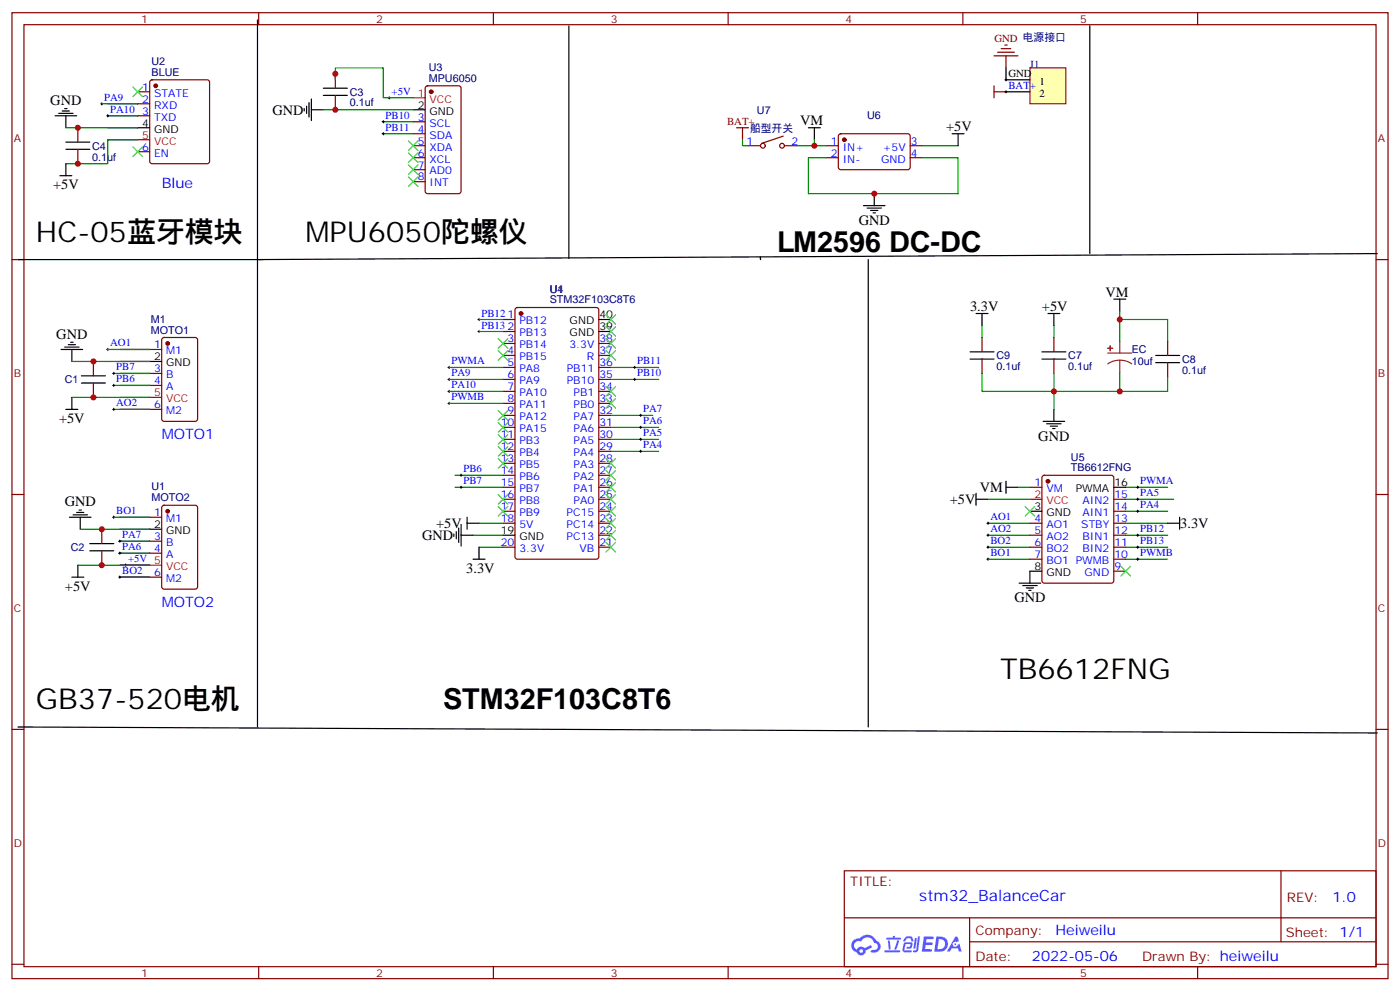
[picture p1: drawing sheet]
<svg xmlns="http://www.w3.org/2000/svg" width="412mm" height="292mm" viewBox="0 0 412 292" stroke-linecap="round" stroke-linejoin="round" font-family="sans-serif">
<g fill="none" stroke="#870000" stroke-width=".35">
<path d="M3.5 3.7h405.4v284.4h-405.4zM7.1 7.3h398.2v277.3h-398.2zM76.2 3.7v3.6M145.3 3.7v3.6M214.5 3.7v3.6M283.6 3.7v3.6M352.8 3.7v3.6M3.5 76.4h3.6M405.3 76.4h3.6M3.5 145.6h3.6M405.3 145.6h3.6M3.5 214.7h3.6"/>
<path d="M405.3 214.7h3.6M248.7 256.3h156.6v28.3h-156.6zM377.3 256.4v20.8M248.7 270.2h156.5M285.6 277.2h119.6M285.6 270.2v14.1M3.5 283.8h3.6M76.2 284.6v3.5M145.3 284.6v3.5M214.5 284.6v3.5M283.6 284.6v3.5M352.8 284.6v3.5"/>
<path d="M405.3 283.8h3.6"/>
</g>
<g fill="#5487ff">
<path d="M272.1 275.7h2.6l.3 .2-.1 .5-2 .1-.1 .9h1.6l.4 .4-.4 .4h-1.7l-.2 1.2h1.8l.3 .4-.2 .3h-2.9z"/>
<path d="M281.4 275.7h.7l.4 1.3-.7 .4a.74 .74 0 0 0-1.1 .3 .74 .74 0 0 0 .5 1 .74 .74 0 0 0 .9-.7l.5-.2 .7 2.3h-.9l-.2-.9h-1.9l-.5 .9h-.9z"/>
<path d="M269.5 276.1h.6l-.4 2.9a.31 .31 0 0 1-.3 .3 .31 .31 0 0 1-.3-.3z"/>
<path d="M270.4 275.6h.6l-.5 4a.89 .89 0 0 1-.7 .7 .89 .89 0 0 1-.9-.3l1-.5z"/>
<path d="M266.8 275.8l.6-.2 1.2 .1 .5 1.3-.6 .1-.4-.9-1 .1a.95 .95 0 0 1-1 .8l-.1-.2z"/>
<path d="M266.4 277.5l1.8-.2a1.04 1.04 0 0 1 .6 1.1 1.04 1.04 0 0 1-.8 .9h-.7a.29 .29 0 0 1-.3-.3 .29 .29 0 0 1 .3-.3h.7l.2-.8h-1.4l-.4 1.8h1.9a.29 .29 0 0 1 .3 .4 .29 .29 0 0 1-.3 .2h-2l-.4-.3 .2-2.1z"/>
<path d="M260.5 279.7h4.4a.3 .3 0 0 1 .3 .3 .3 .3 0 0 1-.3 .3h-4.3z"/>
<path d="M264.3 276.8h.6l-.5 1.7a1.02 1.02 0 0 1-.7 1.1l-.2-.3z"/>
<path d="M261.5 276.8h.6l.3 2.4-.3 .3-.3-.2z"/>
<path d="M261.1 276h1.9l.2-.5h.5l-.1 .5h1.5a.29 .29 0 0 1 .3 .3 .29 .29 0 0 1-.3 .3h-3.9z"/>
<path d="M275.8 275.7l-.6 4.4h1.4a2.27 2.27 0 0 0 2.7-2.2 2.27 2.27 0 0 0-2.7-2.2zM276.6 276.5a1.5 1.5 0 0 1 1.8 1.5 1.5 1.5 0 0 1-1.9 1.4h-.3z"/>
<path d="M251.4 276.8a2.09 2.09 0 0 0 1 3.6 1.37 1.37 0 0 0 1.5 .8 1.37 1.37 0 0 0 1.1-1.4l2-.9-.5-.7-1.8 .9a1.4 1.4 0 0 0-2.3 .4 1.32 1.32 0 0 1-.6-1.8 1.32 1.32 0 0 1 1.9-.5 2.02 2.02 0 0 1 2-1.2 2.02 2.02 0 0 1 1.8 1.6 1.09 1.09 0 0 1 1.1 1.3 1.09 1.09 0 0 1-1.6 .7 .41 .41 0 0 0-.5 .4 .41 .41 0 0 0 .4 .4 1.89 1.89 0 0 0 2.4-1.1 1.89 1.89 0 0 0-1.2-2.5 2.98 2.98 0 0 0-5-.6l-1 .2zM253.2 280a.52 .52 0 0 1 1 0 .52 .52 0 0 1-1 0z"/>
<circle cx="281.4" cy="277.9" r=".28"/>
</g>
<g fill="none" stroke="#000" stroke-width=".35">
<path d="M75.8 5.9v208.1M167.6 7.6v68.5M296.3 20v3.5M321 7.6v67M16.2 34.1h6.4M17.3 33.4h4.2M18.3 32.7h2.2M19 32h.8M19.4 34.1v3.5M31.7 37.6h12.4M31.7 30.6h8.9M31.7 34.1h8.9"/>
<path d="M89.6 32v.7M90.3 31.3v2.1M91 30.2v4.2M91.7 32.3h3.5M91.7 29.1v6.4M121.7 32.3h3.5M31.7 41.1h8.9M5.3 76.4h72.3M224 76.4v-.7v.7M255.8 76.4v137.6M405.7 74.6l-329.9 1.8M18 102.9h6.3"/>
<path d="M19 102.2h4.3M20.1 101.5h2.1M20.8 100.8h.7M21.2 102.9v3.5M24 110.6h7M24 112.7h7M35.3 106.4h12.3M35.3 102.9h8.8M35.3 109.9h8.8M35.3 113.5h8.8M35.3 117h8.8M35.3 120.5h8.8"/>
<path d="M20.5 152.3h6.3M21.5 151.6h4.3M22.6 150.8h2.1M23.3 150.1h.7M23.6 152.3v3.5M35.3 159.3h8.8M35.3 155.8h12.3M35.3 152.3h8.8M26.5 160h7M26.5 162.1h7M35.3 169.9h8.8M35.3 166.4h8.8"/>
<path d="M35.3 162.8h8.8M5.3 214l400.4 1.8"/>
</g>
<g fill="none" stroke="#870000" stroke-width=".35">
<path d="M40.6 27h3.5M40.6 30.6h3.5M40.6 34.1h3.5M44.3 23.7l.5-.2h16.2l.5 .2 .2 .5v23.3l-.2 .5-.5 .2h-16.2l-.5-.2-.2-.5v-23.3zM121.7 35.8h3.5M121.7 39.4h3.5M125.5 25.5l.4-.2h9.2l.7 .4v30.6l-.4 .7h-9.5l-.6-.5-.1-30.5zM247.2 39.6l.4-.2h20.1l.4 .7-.1 9.4-.6 .5-20-.1-.5-.7v-9.1zM40.6 44.7h3.5M121.7 42.9h3.5M121.7 46.4h3.5M121.7 50h3.5"/>
<path d="M121.7 53.5h3.5M243.4 42.9h3.5M243.4 46.4h3.5M268.1 42.9h3.5M268.1 46.4h3.5M47.9 99.5l.4-.2h9.2l.7 .5v23.5l-.5 .7h-9.4l-.6-.4-.1-23.6zM27.5 106.4v4.2M27.5 112.7v4.3M44.1 102.9h3.5M44.1 109.9h3.5M44.1 113.5h3.5M44.1 120.5h3.5"/>
<path d="M30 155.8v4.2M44.1 159.3h3.5M44.1 152.3h3.5M47.9 148.9l.4-.2h9.2l.7 .5v23.5l-.5 .7h-9.4l-.6-.4-.1-23.6zM30 162.1v4.3M44.1 169.9h3.5M44.1 162.8h3.5"/>
</g>
<g fill="#870000" stroke="#870000" stroke-width=".35">
<circle cx="49.4" cy="101.1" r=".53"/>
<circle cx="49.4" cy="150.5" r=".53"/>
<circle cx="45.9" cy="25.3" r=".53"/>
<circle cx="127" cy="27" r=".53"/>
<circle cx="248.7" cy="41.1" r=".53"/>
</g>
<path d="M121.7 28.8h3.5M40.6 41.1h3.5M44.1 117h3.5M44.1 166.4h3.5" fill="none" stroke="#f00" stroke-width=".35"/>
<g fill="none" stroke="#008700" stroke-width=".35">
<path d="M31.7 34.1h8.9M112.9 35.8h8.8M112.9 39.4h8.8M33.5 109.9h10.6M33.5 113.5h10.6M179.9 111.7h14.1M179.9 108.2h14.1M33.5 120.5h10.6M134.1 139.9h14.1M179.9 129.3h14.1M179.9 122.3h12.4M179.9 125.8h14.1"/>
<path d="M179.9 132.9h14.1M35.3 159.3h8.8M134.1 143.4h14.1M291 154h12.4M291 157.6h12.4M331.6 147h14.1M331.6 143.4h12.4M331.6 150.5h12.4M35.3 162.8h8.8M35.3 169.9h8.8M141.1 161.1h7.1M335.1 161.1h8.9"/>
<path d="M335.1 164.6h8.9"/>
</g>
<g fill="none" stroke="#000" stroke-width=".29">
<path d="M29.6 30.6h.7M30 30.2v.7M31.4 34.1h.7M31.7 33.7v.7M112.5 35.8h.7M112.5 39.4h.7M112.9 35.5v.7M112.9 39v.7M140.8 94.1h.7M140.8 97.6h.7M141.1 93.7v.7M141.1 97.2v.7"/>
<path d="M31.4 102.9h.7M31.7 102.5v.7M33.2 113.5h.7M33.2 109.9h.7M33.5 109.6v.7M33.5 113.1v.7M131.9 108.2h.7M131.9 111.7h.7M131.9 115.2h.7M131.9 118.7h.7M132.3 107.8v.7M132.3 111.3v.7"/>
<path d="M132.3 114.9v.7M132.3 118.4v.7M186.6 108.2h.7M186.6 111.7h.7M187 107.8v.7M187 111.3v.7M33.2 120.5h.7M33.5 120.2v.7M135.5 139.9h.7M135.8 139.6v.7M188.4 122.3h.7M188.4 132.9h.7"/>
<path d="M188.4 129.3h.7M188.4 125.8h.7M188.7 121.9v.7M188.7 125.4v.8M188.7 129v.7M188.7 132.5v.7M33.2 152.3h.7M33.5 151.9v.7M34.9 159.3h.7M35.3 159v.7M135.5 143.4h.7M135.8 143.1v.7"/>
<path d="M290.7 154h.7M290.7 157.6h.7M291 153.7v.7M291 157.2v.7M34.9 169.9h.7M34.9 162.8h.7M35.3 162.5v.7M35.3 169.5v.8M290.7 164.6h.7M291 164.3v.7"/>
</g>
<path d="M39.2 25.6l2.8 2.8M42 25.6l-2.8 2.8M39.2 43.3l2.8 2.8M42 43.3l-2.8 2.8M120.3 41.5l2.8 2.8M120.3 45l2.8 2.8M120.3 48.5l2.8 2.9M120.3 52.1l2.8 2.8M123.1 41.5l-2.8 2.8M123.1 45l-2.8 2.8M123.1 48.5l-2.8 2.9M123.1 52.1l-2.8 2.8" fill="none" stroke="#3c3" stroke-width=".35"/>
<path d="M292.8 16.4h7.1M293.9 15.4h4.9M294.9 14.3h2.8M296 13.3h.7M296.3 16.4v3.6M292.8 27h3.5M292.8 25.3v3.5" fill="none" stroke="#800000" stroke-width=".35"/>
<path d="M303.4 20h10.6v10.6h-10.6z" fill="#ffffb0" stroke="#800000" stroke-width=".29"/>
<g fill="none" stroke="#000" stroke-width=".35">
<path d="M95.2 26h7.1M95.2 28.1h7.1M238.1 37.6h3.6M239.9 37.6v3.5M280.5 39.4h3.5M282.2 39.4v3.5M296.3 23.5h7.1M296.3 27h7.1M17.6 51.7h3.6M19.4 41.8h7.1M19.4 44h7.1M19.4 48.2v3.5"/>
<path d="M257.5 57v3.5M254.4 60.5h6.3M255.4 61.2h4.2M256.5 61.9h2.1M257.2 62.7h.7M176.4 97.6h3.5M176.4 94.1h3.5M287.5 92.3h3.5M289.3 92.3v3.5M308.7 92.3h3.5M310.4 92.3v3.5M328.1 88.1h3.5"/>
<path d="M329.8 88.1v3.5M21.2 117v3.5M285.8 103.6h7M285.8 105.7h7M306.9 103.6h7.1M306.9 105.7h7.1M340.4 104.6h7.1M340.4 106.8h7.1M19.4 120.5h3.5M307.3 124h6.3M308.3 124.7h4.3M309.4 125.4h2.1"/>
<path d="M310.1 126.2h.7M310.4 120.5v3.5M133.7 157.2v.7M134.4 156.5v2.1M135.1 155.4v4.3M135.8 157.6h3.5M135.8 154.4v6.3M137.6 154h3.5M137.6 152.3v3.5M148.2 157.6h3.5M287.5 147h3.5M287.5 145.2v3.5"/>
<path d="M296.3 143.4h3.6M296.3 141.7v3.5M303.4 150.5h3.5M328.1 143.4h3.5M344 154h3.5M347.5 152.3v3.5M21.2 169.9h3.5M22.9 166.4v3.5M139.3 164.6h3.6M141.1 161.1v3.5M300.2 171.7h6.4M301.3 172.4h4.2"/>
<path d="M302.3 173.1h2.1M303 173.8h.7M306.9 168.1h-3.5v3.6"/>
</g>
<path d="M217 37.6h3.5M218.7 37.6v3.5" fill="none" stroke="#800000" stroke-width=".35"/>
<g fill="none" stroke="#870000" stroke-width=".35">
<path d="M22.9 37.6v4.2M98.8 21.7v4.3M98.8 28.1v4.2M22.9 44v4.2M220.5 42.9h3.5M230.7 40.1l-6.3 2.1M231.1 42.9h3.5M148.2 94.1h3.5M148.2 97.6h3.5M151.9 90.7l.5-.2h23.3l.6 .5 .1 72.9-.5 .7h-23.5l-.7-.5v-72.9zM289.3 99.3v4.3M310.4 99.3v4.3"/>
<path d="M148.2 101.1h3.5M148.2 104.6h3.5M148.2 108.2h3.5M148.2 111.7h3.5M148.2 115.2h3.5M148.2 118.7h3.5M176.4 101.1h3.5M176.4 104.6h3.5M176.4 108.2h3.5M176.4 111.7h3.5M176.4 115.2h3.5M176.4 118.7h3.5"/>
<path d="M289.3 105.7v4.2M310.4 105.7v4.2M344 100.4v4.2M344 106.8v4.2M148.2 122.3h3.5M148.2 125.8h3.5M148.2 129.3h3.5M148.2 132.9h3.5M148.2 136.4h3.5M148.2 139.9h3.5M176.4 122.3h3.5M176.4 125.8h3.5"/>
<path d="M176.4 129.3h3.5M176.4 132.9h3.5M176.4 136.4h3.5M176.4 139.9h3.5M148.2 143.4h3.5M148.2 147h3.5M148.2 150.5h3.5M148.2 154h3.5M176.4 143.4h3.5M176.4 147h3.5M176.4 150.5h3.5M176.4 154h3.5"/>
<path d="M176.4 157.6h3.5M303.4 143.4h3.5M303.4 154h3.5M303.4 157.6h3.5M307.2 140.1l.4-.2h19.8l.6 .4 .1 30.7-.5 .6-20 .1-.6-.5-.1-30.6zM328.1 147h3.5M328.1 150.5h3.5M328.1 154h3.5M328.1 157.6h3.5M148.2 161.1h3.5M176.4 161.1h3.5M303.4 161.1h3.5"/>
<path d="M303.4 164.6h3.5M328.1 161.1h3.5M328.1 164.6h3.5M328.1 168.1h3.5"/>
<circle cx="224.7" cy="42.9" r=".71"/>
<circle cx="230.4" cy="42.9" r=".71"/>
</g>
<g fill="#870000" stroke="#870000" stroke-width=".35">
<circle cx="153.5" cy="92.3" r=".53"/>
<circle cx="308.7" cy="141.7" r=".53"/>
</g>
<g fill="none" stroke="#008700" stroke-width=".35">
<path d="M19.4 37.6h21.2M30 30.6h10.6M95.2 32.3h26.5M98.8 23.5v-3.5h14.1v8.8h8.8M40.6 41.1h-8.9v7.1h-12.3M218.7 41.1v1.8h1.8M234.6 42.9h8.8M239.9 41.1v1.8M243.4 46.4h-5.3v10.6h44.1v-10.6h-10.6M271.6 42.9h10.6M141.1 97.6h7.1M141.1 94.1h7.1"/>
<path d="M289.3 95.8v3.5M310.4 95.8v3.5M329.8 91.6v2.5M21.2 106.4h22.9M21.2 117h22.9M31.7 102.9h12.4M132.3 108.2h15.9M132.3 111.7h15.9M132.3 115.2h15.9M132.3 118.7h15.9M289.3 109.9v5.3h40.5M310.4 109.9v10.6"/>
<path d="M329.8 109.6v5.6h14.2v-4.2M329.8 100.4v-6.3h14.2v6.3M23.6 155.8h20.5M33.5 152.3h10.6M139.3 157.6h8.9M141.1 154h7.1M291 147h12.4M299.9 143.4h3.5M331.6 157.6h12.4M331.6 154h12.4M22.9 166.4h21.2M291 161.1h12.4"/>
<path d="M291 164.6h12.4M331.6 161.1h3.5M331.6 164.6h3.5"/>
</g>
<g fill="none" stroke="#000" stroke-width=".29">
<path d="M114.3 28.8h.7M114.7 28.4v.7M296 27h.7M296 23.5h.7M296.3 23.1v.7M296.3 26.7v.7M334.8 143.4h.7M334.8 147h.7M334.8 150.5h.7M334.8 157.6h.7M335.1 143.1v.7M335.1 146.6v.7"/>
<path d="M335.1 150.1v.7M335.1 157.2v.7M36.7 166.4h.7M37 166v.7M290.7 161.1h.7M291 160.7v.7M334.8 161.1h.7M334.8 164.6h.7M335.1 160.7v.7M335.1 164.3v.7"/>
</g>
<g fill="none" stroke="#3c3" stroke-width=".35">
<path d="M146.8 99.7l2.8 2.8M149.6 99.7l-2.8 2.8M178.5 99.7l2.8 2.8M178.5 92.6l2.8 2.9M178.5 96.2l2.8 2.8M181.3 99.7l-2.8 2.8M181.3 92.6l-2.8 2.9M181.3 96.2l-2.8 2.8M146.8 103.2l2.8 2.8M149.6 103.2l-2.8 2.8M178.5 117.3l2.8 2.9M178.5 113.8l2.8 2.8"/>
<path d="M178.5 103.2l2.8 2.8M181.3 117.3l-2.8 2.9M181.3 113.8l-2.8 2.8M181.3 103.2l-2.8 2.8M146.8 135l2.8 2.8M146.8 131.4l2.8 2.9M146.8 127.9l2.8 2.8M146.8 124.4l2.8 2.8M146.8 120.9l2.8 2.8M149.6 135l-2.8 2.8M149.6 124.4l-2.8 2.8M149.6 131.4l-2.8 2.9"/>
<path d="M149.6 127.9l-2.8 2.8M149.6 120.9l-2.8 2.8M178.5 135l2.8 2.8M178.5 138.5l2.8 2.8M181.3 135l-2.8 2.8M181.3 138.5l-2.8 2.8M146.8 149.1l2.8 2.8M146.8 145.6l2.8 2.8M149.6 149.1l-2.8 2.8M149.6 145.6l-2.8 2.8M178.5 142l2.8 2.9M178.5 145.6l2.8 2.8"/>
<path d="M178.5 149.1l2.8 2.8M178.5 152.6l2.8 2.8M178.5 156.1l2.8 2.9M178.5 159.7l2.8 2.8M181.3 142l-2.8 2.9M181.3 145.6l-2.8 2.8M181.3 149.1l-2.8 2.8M181.3 152.6l-2.8 2.8M181.3 156.1l-2.8 2.9M181.3 159.7l-2.8 2.8M302 149.1l2.8 2.8M304.8 149.1l-2.8 2.8"/>
<path d="M330.2 166.7l2.8 2.8M333 166.7l-2.8 2.8"/>
</g>
<path d="M303.4 147h3.5" fill="none" stroke="#f00" stroke-width=".35"/>
<path d="M326.3 103.9h7.1M329.8 106l1.9 .3 1.7 .8M329.8 106l-1.8 .3-1.7 .8M329.8 100.4v3.5M329.8 106v3.6" fill="none" stroke="#8c2424" stroke-width=".35"/>
<g fill="#8c2424" stroke="#8c2424" stroke-width=".35">
<path d="M326.3 102.5l1.4 .1z"/>
<path d="M327 101.8l.1 1.4z"/>
</g>
<g fill="#c00">
<circle cx="27.5" cy="106.4" r=".88"/>
<circle cx="27.5" cy="117" r=".88"/>
<circle cx="30" cy="155.8" r=".88"/>
<circle cx="30" cy="166.4" r=".88"/>
<circle cx="22.9" cy="37.6" r=".88"/>
<circle cx="22.9" cy="48.2" r=".88"/>
<circle cx="98.8" cy="32.3" r=".88"/>
<circle cx="98.8" cy="21.7" r=".88"/>
<circle cx="257.5" cy="57" r=".88"/>
<circle cx="239.9" cy="42.9" r=".88"/>
<circle cx="329.8" cy="94.1" r=".88"/>
<circle cx="310.4" cy="115.2" r=".88"/>
<circle cx="329.8" cy="115.2" r=".88"/>
</g>
<g font-size="8.5">
<text x="10.6" y="71.1">HC-05蓝牙模块</text>
<text x="90" y="71.1">MPU6050陀螺仪</text>
<text x="229" y="74.1">LM2596 DC-DC</text>
<text x="294.6" y="199.9">TB6612FNG</text>
<text x="10.6" y="208.7">GB37-520电机</text>
<text x="130.5" y="208.7">STM32F103C8T6</text>
</g>
<text font-size="4.6" fill="#00f" x="270.8" y="265.4">stm32_BalanceCar</text>
<g font-size="4.2">
<text x="14.8" y="30.9">GND</text>
<text x="80.3" y="33.8">GND</text>
<text x="235.7" y="36.9">VM</text>
<text x="278.7" y="38.7">+5V</text>
<text x="15.6" y="55.7">+5V</text>
<text x="252.9" y="66.2">GND</text>
<text x="325.6" y="87.3">VM</text>
<text x="285.8" y="91.6">3.3V</text>
<text x="306.9" y="91.6">+5V</text>
<text x="16.6" y="99.7">GND</text>
<text x="17.4" y="124.5">+5V</text>
<text x="305.9" y="129.7">GND</text>
<text x="19.1" y="149">GND</text>
<text x="279.8" y="148.4">+5V</text>
<text x="288.6" y="144.9">VM</text>
<text x="128.5" y="155.4">+5V</text>
<text x="347.7" y="155.5">3.3V</text>
<text x="124.4" y="159">GND</text>
<text x="19.1" y="173.9">+5V</text>
<text x="137.3" y="168.6">3.3V</text>
<text x="298.8" y="177.3">GND</text>
</g>
<g font-size="4.2" fill="#00f">
<text x="47.6" y="55.2">Blue</text>
<text x="47.6" y="129.3">MOTO1</text>
<text x="47.6" y="178.7">MOTO2</text>
<text x="392.5" y="265.6">1.0</text>
<text x="310.9" y="275.2">Heiweilu</text>
<text x="304" y="283">2022-05-06</text>
</g>
<g font-size="3.9" fill="#800">
<text x="250.5" y="260.9">TITLE:</text>
<text x="379.1" y="265.6">REV:</text>
<text x="287.4" y="275.1">Company:</text>
<text x="378.7" y="275.7">Sheet: 1/1</text>
<text x="287.4" y="282.8">Date:</text>
<text x="336.4" y="282.9">Drawn By: heiweilu</text>
</g>
<g font-size="3.2" fill="#800">
<text x="41.6" y="6.7">1</text>
<text x="110.8" y="6.7">2</text>
<text x="179.9" y="6.7">3</text>
<text x="249.1" y="6.7">4</text>
<text x="318.2" y="6.7">5</text>
<text x="4.1" y="41.8">A</text>
<text x="405.9" y="41.8">A</text>
<text x="4.1" y="111">B</text>
<text x="405.9" y="111">B</text>
<text x="4.1" y="180.1">C</text>
<text x="405.9" y="180.1">C</text>
<text x="4.1" y="249.3">D</text>
<text x="405.9" y="249.3">D</text>
<text x="41.6" y="287.5">1</text>
<text x="110.8" y="287.5">2</text>
<text x="179.9" y="287.5">3</text>
<text x="249.1" y="287.5">4</text>
<text x="318.2" y="287.5">5</text>
</g>
<g font-size="3.2" fill="#800000">
<text x="292.9" y="12.3">GND 电源接口</text>
<text x="214.2" y="36.9">BAT+</text>
</g>
<g font-size="3.2" fill="#000080">
<text x="44.6" y="22.3">BLUE</text>
<text x="44.6" y="19.1">U2</text>
<text x="126.3" y="20.9">U3</text>
<text x="303.4" y="20">J1</text>
<text x="103" y="28.2">C3</text>
<text x="126.3" y="24.1">MPU6050</text>
<text x="103" y="31.3">0.1uf</text>
<text x="223" y="33.5">U7</text>
<text x="255.4" y="35.1">U6</text>
<text x="221" y="38.7">船型开关</text>
<text x="27.2" y="47.3">0.1uf</text>
<text x="27.2" y="44">C4</text>
<text x="161.9" y="89.3">STM32F103C8T6</text>
<text x="161.9" y="86.1">U4</text>
<text x="161.9" y="86.3">U1</text>
<text x="44.5" y="95">M1</text>
<text x="44.5" y="98.2">MOTO1</text>
<text x="293.5" y="105.7">C9</text>
<text x="314.7" y="105.7">C7</text>
<text x="333.4" y="107.5">10uf</text>
<text x="333.4" y="103.9">EC</text>
<text x="348.2" y="106.9">C8</text>
<text x="19.1" y="112.8">C1</text>
<text x="293.5" y="109">0.1uf</text>
<text x="314.7" y="109">0.1uf</text>
<text x="348.2" y="110">0.1uf</text>
<text x="315.5" y="135.6">U5</text>
<text x="315.5" y="138.8">TB6612FNG</text>
<text x="44.6" y="147.6">MOTO2</text>
<text x="44.6" y="144.3">U1</text>
<text x="20.8" y="162.2">C2</text>
</g>
<g font-size="3.2">
<text x="297" y="22.6">GND</text>
<text x="306.2" y="25.1">1</text>
<text x="306.2" y="28.6">2</text>
<text x="123" y="32">2</text>
<text x="126.5" y="33.7">GND</text>
<text x="41.9" y="37.3">4</text>
<text x="45.4" y="39">GND</text>
<text x="167.8" y="95.5">GND</text>
<text x="176.6" y="93.7">40</text>
<text x="167.8" y="99">GND</text>
<text x="176.6" y="97.2">39</text>
<text x="45.4" y="106">2</text>
<text x="48.9" y="107.8">GND</text>
<text x="328.3" y="143.1">16</text>
<text x="316.9" y="144.9">PWMA</text>
<text x="45.4" y="155.4">2</text>
<text x="304.7" y="150.1">3</text>
<text x="308.2" y="151.9">GND</text>
<text x="48.9" y="157.2">GND</text>
<text x="147.5" y="157.2">19</text>
<text x="153" y="159">GND</text>
<text x="304.7" y="167.8">8</text>
<text x="308.2" y="169.5">GND</text>
</g>
<g font-size="3.2" fill="#00f">
<text x="30.7" y="29.7">PA9</text>
<text x="41.9" y="26.7">1</text>
<text x="45.4" y="28.4">STATE</text>
<text x="115.4" y="27.9">+5V 1</text>
<text x="297" y="26.2">BAT+</text>
<text x="32.5" y="33.2">PA10</text>
<text x="41.9" y="30.2">2</text>
<text x="41.9" y="33.7">3</text>
<text x="45.4" y="32">RXD</text>
<text x="45.4" y="35.5">TXD</text>
<text x="113.6" y="35">PB10</text>
<text x="123" y="35.5">3</text>
<text x="113.6" y="38.5">PB11</text>
<text x="123" y="39">4</text>
<text x="126.5" y="37.3">SCL</text>
<text x="126.5" y="40.8">SDA</text>
<text x="41.9" y="44.3">6</text>
<text x="45.4" y="46.1">EN</text>
<text x="123" y="42.5">5</text>
<text x="123" y="46.1">6</text>
<text x="126.5" y="44.3">XDA</text>
<text x="126.5" y="47.8">XCL</text>
<text x="219.9" y="42.5">1</text>
<text x="233.2" y="42.5">2</text>
<text x="244.8" y="42.5">1</text>
<text x="244.8" y="46.1">2</text>
<text x="248.2" y="44.3">IN+</text>
<text x="248.2" y="47.8">IN-</text>
<text x="259.5" y="47.8">GND</text>
<text x="260" y="44.3">+5V</text>
<text x="268.3" y="46.1">4</text>
<text x="268.3" y="42.5">3</text>
<text x="123" y="49.6">7</text>
<text x="123" y="53.1">8</text>
<text x="126.5" y="51.4">AD0</text>
<text x="126.5" y="54.9">INT</text>
<text x="141.8" y="93.2">PB12</text>
<text x="149.5" y="93.7">1</text>
<text x="153" y="95.5">PB12</text>
<text x="32.5" y="102">AO1</text>
<text x="141.8" y="96.7">PB13</text>
<text x="149.5" y="97.2">2</text>
<text x="149.5" y="100.8">3</text>
<text x="153" y="99">PB13</text>
<text x="176.6" y="100.8">38</text>
<text x="45.4" y="102.5">1</text>
<text x="48.9" y="104.3">M1</text>
<text x="133" y="107.3">PWMA</text>
<text x="149.5" y="104.3">4</text>
<text x="149.5" y="107.8">5</text>
<text x="153" y="102.5">PB14</text>
<text x="153" y="106">PB15</text>
<text x="167.7" y="102.5">3.3V</text>
<text x="172.9" y="106">R</text>
<text x="176.6" y="107.8">36</text>
<text x="176.6" y="104.3">37</text>
<text x="187.7" y="107.3">PB11</text>
<text x="34.2" y="112.6">PB6</text>
<text x="34.2" y="109">PB7</text>
<text x="45.4" y="109.6">3</text>
<text x="45.4" y="113.1">4</text>
<text x="48.9" y="111.3">B</text>
<text x="133" y="110.8">PA9</text>
<text x="149.5" y="111.3">6</text>
<text x="153" y="109.6">PA8</text>
<text x="153" y="113.1">PA9</text>
<text x="167" y="113.1">PB10</text>
<text x="167" y="109.6">PB11</text>
<text x="176.6" y="111.3">35</text>
<text x="187.7" y="110.8">PB10</text>
<text x="34.2" y="119.6">AO2</text>
<text x="48.9" y="114.9">A</text>
<text x="133" y="114.3">PA10</text>
<text x="133" y="117.9">PWMB</text>
<text x="149.5" y="114.9">7</text>
<text x="149.5" y="118.4">8</text>
<text x="153" y="116.6">PA10</text>
<text x="169" y="116.6">PB1</text>
<text x="176.6" y="118.4">33</text>
<text x="176.6" y="114.9">34</text>
<text x="45.4" y="120.2">6</text>
<text x="48.9" y="121.9">M2</text>
<text x="147.5" y="125.4">10</text>
<text x="149.5" y="121.9">9</text>
<text x="153" y="120.2">PA11</text>
<text x="153" y="123.7">PA12</text>
<text x="169" y="120.2">PB0</text>
<text x="169" y="123.7">PA7</text>
<text x="176.6" y="125.4">31</text>
<text x="176.6" y="121.9">32</text>
<text x="189.4" y="121.4">PA7</text>
<text x="189.4" y="124.9">PA6</text>
<text x="147.5" y="129">11</text>
<text x="153" y="127.2">PA15</text>
<text x="153" y="130.7">PB3</text>
<text x="169" y="130.7">PA5</text>
<text x="169" y="127.2">PA6</text>
<text x="176.6" y="129">30</text>
<text x="189.4" y="132">PA4</text>
<text x="189.4" y="128.4">PA5</text>
<text x="147.5" y="132.5">12</text>
<text x="147.5" y="136">13</text>
<text x="153" y="134.3">PB4</text>
<text x="153" y="137.8">PB5</text>
<text x="169" y="137.8">PA3</text>
<text x="169" y="134.3">PA4</text>
<text x="176.6" y="136">28</text>
<text x="176.6" y="132.5">29</text>
<text x="136.5" y="139">PB6</text>
<text x="136.5" y="142.6">PB7</text>
<text x="147.5" y="139.6">14</text>
<text x="147.5" y="143.1">15</text>
<text x="153" y="141.3">PB6</text>
<text x="169" y="141.3">PA2</text>
<text x="176.6" y="143.1">26</text>
<text x="176.6" y="139.6">27</text>
<text x="304.7" y="143.1">1</text>
<text x="335.8" y="142.6">PWMA</text>
<text x="147.5" y="146.6">16</text>
<text x="153" y="144.9">PB7</text>
<text x="153" y="148.4">PB8</text>
<text x="169" y="148.4">PA0</text>
<text x="169" y="144.9">PA1</text>
<text x="176.6" y="146.6">25</text>
<text x="308.2" y="144.9">VM</text>
<text x="318.9" y="148.4">AIN2</text>
<text x="328.3" y="146.6">15</text>
<text x="335.8" y="146.1">PA5</text>
<text x="335.8" y="149.6">PA4</text>
<text x="34.2" y="151.4">BO1</text>
<text x="45.4" y="151.9">1</text>
<text x="48.9" y="153.7">M1</text>
<text x="147.5" y="150.1">17</text>
<text x="147.5" y="153.7">18</text>
<text x="153" y="151.9">PB9</text>
<text x="153" y="155.4">5V</text>
<text x="166.9" y="155.4">PC14</text>
<text x="166.9" y="151.9">PC15</text>
<text x="176.6" y="153.7">23</text>
<text x="176.6" y="150.1">24</text>
<text x="291.7" y="153.1">AO1</text>
<text x="304.7" y="153.7">4</text>
<text x="308.2" y="155.4">AO1</text>
<text x="318.5" y="155.4">STBY</text>
<text x="318.9" y="151.9">AIN1</text>
<text x="328.3" y="153.7">13</text>
<text x="328.3" y="150.1">14</text>
<text x="36" y="162">PA6</text>
<text x="36" y="158.4">PA7</text>
<text x="45.4" y="159">3</text>
<text x="48.9" y="160.7">B</text>
<text x="147.5" y="160.7">20</text>
<text x="166.9" y="159">PC13</text>
<text x="176.6" y="160.7">21</text>
<text x="176.6" y="157.2">22</text>
<text x="291.7" y="156.7">AO2</text>
<text x="291.7" y="160.2">BO2</text>
<text x="304.7" y="157.2">5</text>
<text x="304.7" y="160.7">6</text>
<text x="308.2" y="159">AO2</text>
<text x="318.9" y="159">BIN1</text>
<text x="328.3" y="160.7">11</text>
<text x="328.3" y="157.2">12</text>
<text x="335.8" y="160.2">PB13</text>
<text x="335.8" y="156.7">PB12</text>
<text x="37.7" y="165.5">+5V 5</text>
<text x="45.4" y="162.5">4</text>
<text x="48.9" y="164.3">A</text>
<text x="153" y="162.5">3.3V</text>
<text x="170.7" y="162.5">VB</text>
<text x="291.7" y="163.7">BO1</text>
<text x="304.7" y="164.3">7</text>
<text x="308.2" y="162.5">BO2</text>
<text x="308.2" y="166">BO1 PWMB</text>
<text x="318.9" y="162.5">BIN2</text>
<text x="328.3" y="167.8">9</text>
<text x="328.3" y="164.3">10</text>
<text x="335.8" y="163.7">PWMB</text>
<text x="36" y="169">BO2</text>
<text x="45.4" y="169.5">6</text>
<text x="48.9" y="171.3">M2</text>
<text x="319.5" y="169.5">GND</text>
</g>
<g font-size="3.2" fill="#f00">
<text x="126.5" y="30.2">VCC</text>
<text x="41.9" y="40.8">5</text>
<text x="45.4" y="42.5">VCC</text>
<text x="45.4" y="116.6">5</text>
<text x="48.9" y="118.4">VCC</text>
<text x="304.7" y="146.6">2</text>
<text x="308.2" y="148.4">VCC</text>
<text x="48.9" y="167.8">VCC</text>
</g>
</svg>
